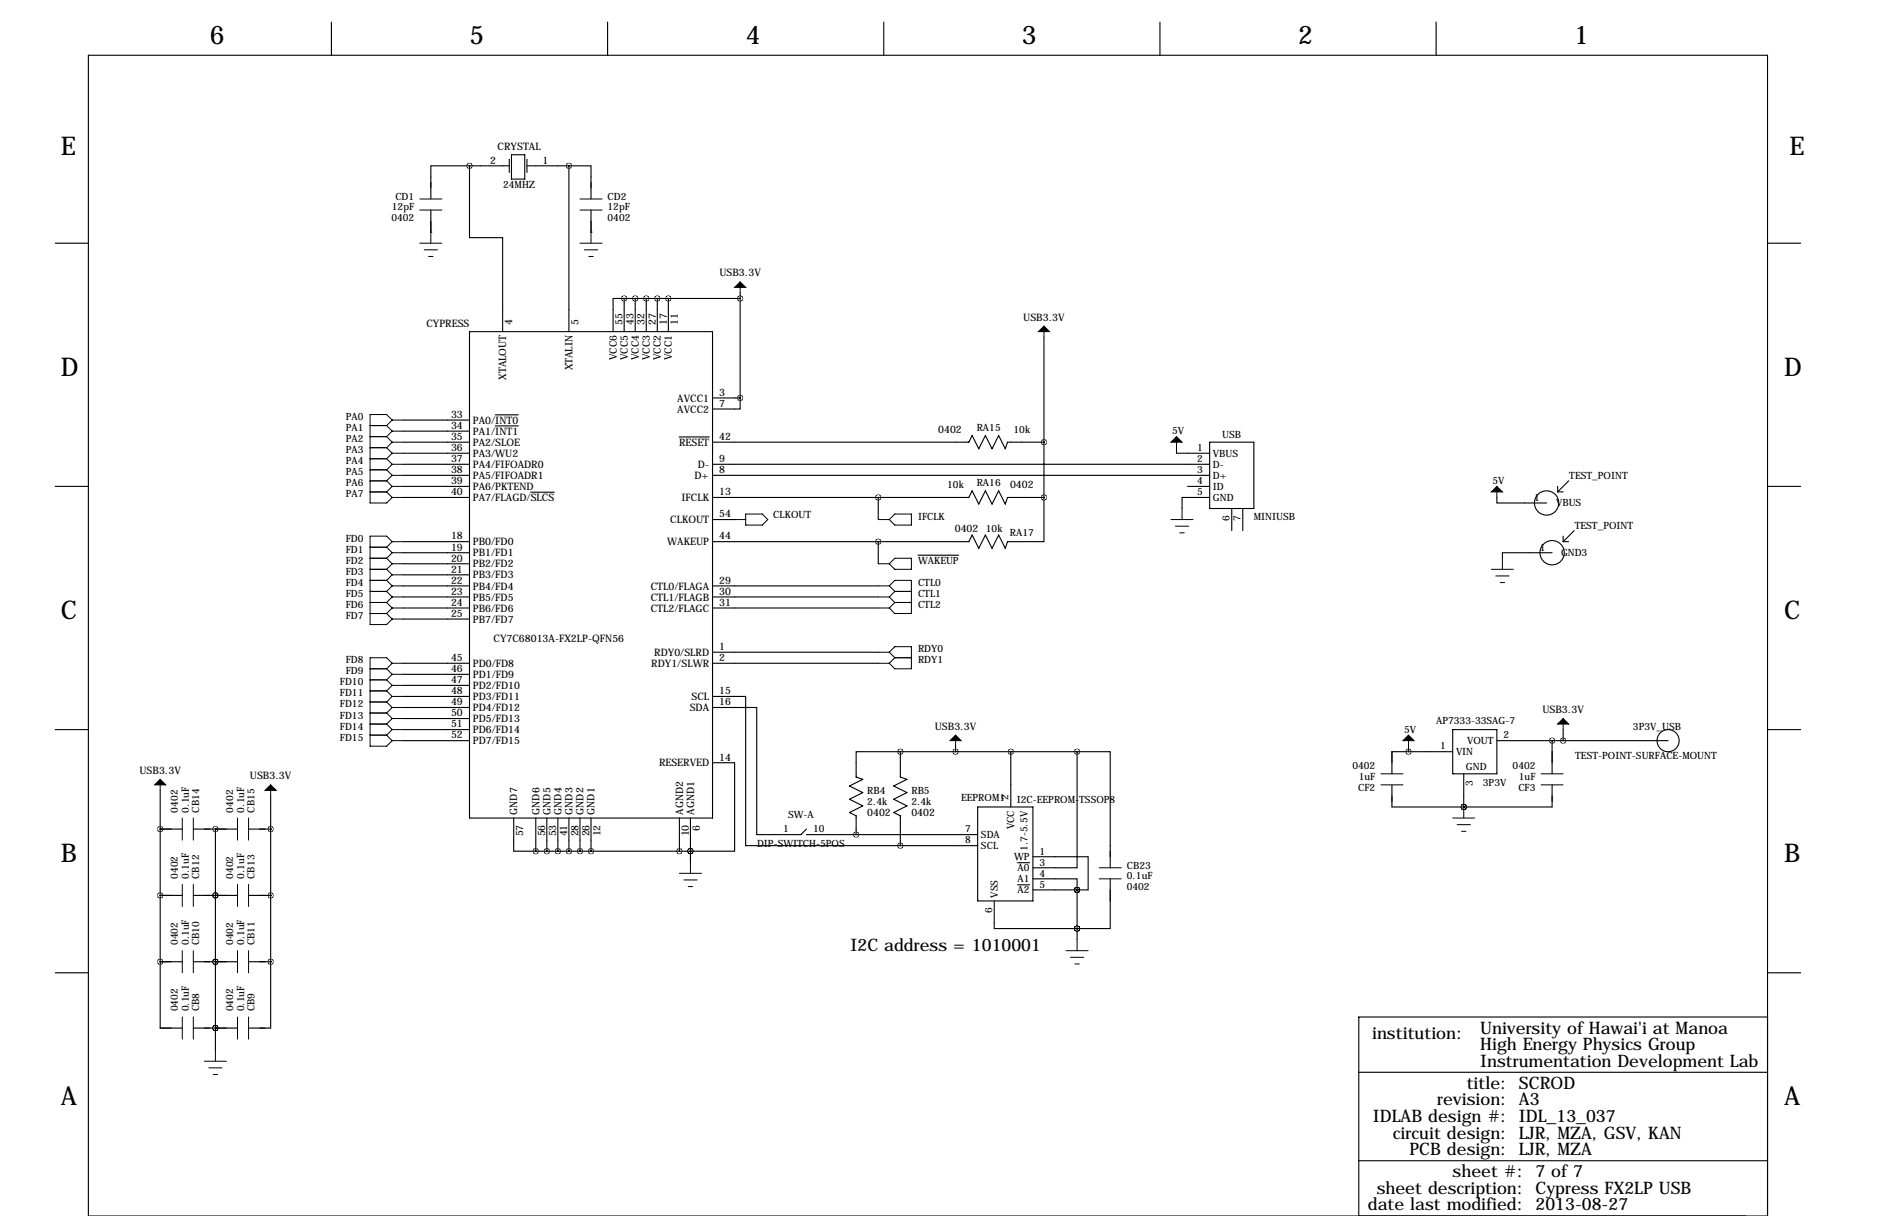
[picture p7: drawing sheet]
<svg xmlns="http://www.w3.org/2000/svg" width="432mm" height="279mm" viewBox="0 0 432 279" stroke-linecap="round" stroke-linejoin="round" font-family="sans-serif">
<g fill="none" stroke="#000" stroke-width=".25">
<path d="M20.3 12.7h386.1v266.7h-386.1zM76.2 5.1v7.6M139.7 5.1v7.6M203.2 5.1v7.6M266.7 5.1v7.6M330.2 5.1v7.6M107.9 38.1h-8.8v7.6M107.9 38.1v16.5h7.7v21.6M107.9 38.1h9.2M117.1 36.6v3M117.6 35.6h3v5.5h-3zM121.2 36.6v3"/>
<path d="M121.2 38.1h9.6M130.8 38.1h5.1v7.6M130.8 38.1v38.1M12.7 55.9h7.6M99.1 53.3h.1M99.1 48.3v5M135.9 53.3h.1M135.9 48.3v5M406.4 55.9h7.6M107.9 76.2h55.9v111.8h-55.9zM143.5 68.6h-2.5v7.6M143.5 68.6v7.6"/>
<path d="M143.5 68.6h26.7M146 68.6v7.6M148.6 68.6v7.6M151.1 68.6v7.6M153.7 68.6v7.6M170.2 67.3v24.1M240 77.5v36.8M92.7 96.5h15.2M92.7 99.1h15.2M113.9 95.3h5.3M113.9 97.9h5.3M163.8 91.4h6.4"/>
<path d="M170.2 91.4v2.6h-6.4M12.7 111.8h7.6M92.7 111.8h15.2M92.7 101.6h15.2M92.7 109.2h15.2M92.7 114.3h15.2M92.7 104.1h15.2M92.7 106.7h15.2M122 113.1h5.5M156.1 100.4h7M163.8 101.6h59l.7-1.5 1.5 3 1.6-3 1.5 3 1.5-3 1.5 3 .5-1.5h8.4M163.8 109.2h114.3"/>
<path d="M163.8 114.3h59l.7-1.5 1.5 3 1.6-3 1.5 3 1.5-3 1.5 3 .5-1.5h8.4M163.8 106.7h114.3M163.8 119.4h5.1M168.9 119.4h.1M201.9 114.3v5.1M240 114.3v10.2h-8.4l-.5 1.5-1.5-3.1-1.5 3.1-1.5-3.1-1.6 3.1-1.5-3.1-.7 1.6h-59M270.5 102.9v1.2h7.6M273 111.8h5.1M278.1 114.3h-6.3v2.5M278.1 101.6h10.2v15.2h-10.2zM283.2 116.8v5.1M285.8 116.8v5.1"/>
<path d="M344.2 114.3v1.3h11.4M358.1 111.8v1.2M358.1 113h1.3M360.7 110.5l-2.6 2.5M406.4 111.8h7.6M92.7 124.5h15.2M92.7 134.6h15.2M92.7 137.2h15.2M92.7 139.7h15.2M92.7 127h15.2M92.7 129.5h15.2M92.7 132.1h15.2"/>
<path d="M163.8 134.6h38.1M163.8 137.2h38.1M163.8 139.7h38.1M201.9 124.5v5M211.1 127.6h9.3M356.9 127h-11.5v1.3M359.4 124.5h1.3M359.4 123.2v1.3M361.9 121.9l-2.5 2.6M92.7 152.4h15.2M92.7 142.2h15.2M92.7 154.9h15.2"/>
<path d="M92.7 157.5h15.2M163.8 149.9h38.1M163.8 152.4h38.1M12.7 167.6h7.6M92.7 167.6h15.2M92.7 170.2h15.2M92.7 160h15.2M92.7 162.6h15.2M92.7 165.1h15.2M163.8 160h7.6v34.3h35.6M163.8 175.3h5.1v20.3h-10.2M163.8 162.6h10.2v29.2h10.1l1.3-1.3"/>
<path d="M207 172.7h-10.2v5.9l1.6 .5-3.1 1.5 3.1 1.5-3.1 1.5 3.1 1.6-3.1 1.5 1.5 .8v4.3M207 172.7h40.6M207 172.7v5.9l1.5 .5-3 1.5 3 1.5-3 1.5 3 1.6-3 1.5 1.5 .8v6.8M219.7 171.4v1.3M232.4 172.7v12.7M247.6 172.7h7.7v26.7M247.6 172.7v26.7h-10.1M323.8 171.4v1.3M334 167.6h10.2v10.2h-10.2zM334 172.7h-14v5.1M336.5 177.8v7.6M344.2 170.2h39.3"/>
<path d="M356.9 170.2v7.6M359.4 167.6v2.6M406.4 167.6h7.6M36.8 190.5h.1M36.8 190.5h5.1M36.8 181.6v54.6h5.1M44.4 190.5h10.2M49.5 190.5h.1M49.5 190.5v50.8M57.1 190.5h5.1M62.2 190.5h.1M62.2 182.9v53.3h-5.1"/>
<path d="M118.1 188v7.6h5.1M123.2 188v7.6M123.2 195.6h35.5M125.7 188v7.6M128.3 188v7.6M130.8 188v7.6M133.3 188v7.6M135.9 188v7.6M156.2 188v7.6M158.7 195.6h.1M158.7 188v10.1M185.4 191.8h39.4"/>
<path d="M207 194.3h17.8M224.8 185.4h12.7v21.6h-12.7zM234 198.2h2.7M237.5 196.8h12.7v7.7h-2.6M320 180.3v5.1h36.9v-5.1M336.5 185.4h.1M36.8 205.7h.1M36.8 205.7h5.1M44.4 205.7h10.2M49.5 205.7h.1M57.1 205.7h5.1M62.2 205.7h.1"/>
<path d="M228.6 207v6.4h19M234 203.3h2.7M237.5 201.9h10.1v2.6M237.5 204.5h10.1M247.6 204.5h.1M247.6 213.4h.1M247.6 204.5v11.4M255.3 201.9v11.5h-7.7M12.7 223.5h7.6M36.8 221h.1M36.8 221h5.1M44.4 221h10.2"/>
<path d="M44.4 236.2h10.2M49.5 221h.1M49.5 236.2h.1M57.1 221h5.1M62.2 221h.1M406.4 223.5h7.6M406.4 233.7h-94v45.7M312.4 246.4h94M312.4 266.7h94"/>
<circle cx="355.6" cy="115.6" r="2.79"/>
<circle cx="356.9" cy="127" r="2.79"/>
<circle cx="383.5" cy="170.2" r="2.54"/>
</g>
<g fill="none" stroke="#000" stroke-width=".23">
<path d="M96.5 45.7h5.1M96.5 48.3h5.1M96.5 55.9h5.1M97.5 57.4h3.1M98.6 58.9h1M99.1 53.3v2.6M133.3 45.7h5.1M133.3 48.3h5.1M133.3 55.9h5.1M134.4 57.4h3M135.4 58.9h1M135.9 53.3v2.6"/>
<path d="M170.2 66v1.3M240 76.2v1.3M85.1 97.8h3.8M88.9 97.8l1.3 1.3M90.2 96.5h2.5M90.2 96.5l-1.3 1.3M90.2 96.5l-1.3-1.3h-3.8v20.4h3.8l1.3-1.3M90.2 99.1h2.5M90.2 99.1l-1.3 1.2M85.1 100.3h3.8M85.1 102.9h3.8M85.1 105.4h3.8"/>
<path d="M85.1 107.9h3.8M85.1 110.5h3.8M85.1 113h3.8M88.9 100.3l1.3 1.3M88.9 102.9l1.3 1.2M88.9 105.4l1.3 1.3M88.9 107.9l1.3 1.3M88.9 110.5l1.3 1.3M88.9 113l1.3 1.3M90.2 101.6h2.5M90.2 101.6l-1.3 1.3M90.2 104.1h2.5"/>
<path d="M90.2 104.1l-1.3 1.3M90.2 106.7h2.5M90.2 106.7l-1.3 1.2M90.2 109.2h2.5M90.2 109.2l-1.3 1.3M90.2 111.8h2.5M90.2 111.8l-1.3 1.2M90.2 114.3h2.5M168.9 119.4h2.5M171.4 118.1h3.9l1.2 1.3-1.2 1.3h-3.9zM201.9 119.4h2.6M204.5 119.4l1.2-1.3h3.8v2.6h-3.8z"/>
<path d="M269.2 119.4h5.1M270.5 101.6v1.3M271.8 116.8v2.6M344.2 113v1.3M85.1 125.7h3.8M85.1 128.3h3.8M85.1 130.8h3.8M85.1 133.3h3.8M85.1 135.9h3.8M85.1 138.4h3.8M88.9 125.7l1.3 1.3M88.9 128.3l1.3 1.2"/>
<path d="M88.9 130.8l1.3 1.3M88.9 133.3l1.3 1.3M88.9 135.9l1.3 1.3M88.9 138.4l1.3 1.3M90.2 124.5l-1.3-1.3h-3.8v20.3h3.8l1.3-1.3M90.2 124.5h2.5M90.2 124.5l-1.3 1.2M90.2 127h2.5M90.2 127l-1.3 1.3M90.2 129.5h2.5M90.2 129.5l-1.3 1.3M90.2 132.1h2.5"/>
<path d="M90.2 132.1l-1.3 1.2M90.2 134.6h2.5M90.2 134.6l-1.3 1.3M90.2 137.2h2.5M90.2 137.2l-1.3 1.2M90.2 139.7h2.5M90.2 139.7l-1.3 1.3M201.9 129.5h2.6M201.9 134.6h2.6M201.9 137.2h2.6M201.9 139.7h2.6M204.5 129.5l1.2-1.2h3.8v2.5h-3.8z"/>
<path d="M204.5 134.6l1.2-1.3h3.8v7.7h-3.8l-1.2-1.3M204.5 134.6l1.2 1.3M204.5 137.2l1.2 1.2M205.7 135.9h3.8M205.7 138.4h3.8M205.7 135.9l-1.2 1.3M205.7 138.4l-1.2 1.3M270.3 120.9h3M271.3 122.4h1M342.9 130.8h5.1M343.9 132.3h3.1M344.9 133.9h1"/>
<path d="M345.4 128.3v2.5M85.1 141h3.8M85.1 153.7h3.8M85.1 156.2h3.8M85.1 158.8h3.8M88.9 141l1.3 1.2M88.9 153.7l1.3 1.2M88.9 156.2l1.3 1.3M88.9 158.8l1.3 1.2M90.2 152.4l-1.3-1.3h-3.8v20.3h3.8l1.3-1.2M90.2 142.2h2.5M90.2 152.4h2.5"/>
<path d="M90.2 152.4l-1.3 1.3M90.2 154.9h2.5M90.2 154.9l-1.3 1.3M90.2 157.5h2.5M90.2 157.5l-1.3 1.3M201.9 152.4h2.6M201.9 149.9h2.6M204.5 149.9l1.2-1.3h3.8v5.1h-3.8l-1.2-1.3M204.5 149.9l1.2 1.2M205.7 151.1h3.8M205.7 151.1l-1.2 1.3M85.1 161.3h3.8"/>
<path d="M85.1 163.8h3.8M85.1 166.4h3.8M85.1 168.9h3.8M88.9 161.3l1.3 1.3M88.9 163.8l1.3 1.3M88.9 166.4l1.3 1.2M88.9 168.9l1.3 1.3M90.2 160h2.5M90.2 160l-1.3 1.3M90.2 162.6h2.5M90.2 162.6l-1.3 1.2M90.2 165.1h2.5"/>
<path d="M90.2 165.1l-1.3 1.3M90.2 167.6h2.5M90.2 167.6l-1.3 1.3M90.2 170.2h2.5M219.7 170.2v1.2M317.5 177.8h5.1M323.8 170.2v1.2M354.3 177.8h5.1M359.4 166.4v1.2M36.8 180.3v1.3M41.9 188v5M44.4 188v5"/>
<path d="M54.6 188v5M57.1 188v5M62.2 181.6v1.3M158.7 198.1v2.6M252.7 199.4h5.1M317.5 180.3h5.1M334 188h5.1M335 189.5h3.1M336 191h1.1M336.5 185.4v2.6M354.3 180.3h5.1M41.9 203.2v5.1"/>
<path d="M41.9 218.4v5.1M44.4 203.2v5.1M44.4 218.4v5.1M54.6 203.2v5.1M54.6 218.4v5.1M57.1 203.2v5.1M57.1 218.4v5.1M156.2 200.7h5.1M157.2 202.2h3.1M158.2 203.7h1.1M245.1 218.4h5.1M246.1 220h3.1"/>
<path d="M247.6 215.9v2.5M252.7 201.9h5.1M41.9 233.7v5.1M44.4 233.7v5.1M54.6 233.7v5.1M57.1 233.7v5.1M247.1 221.5h1.1M47 243.8h5.1M48 245.4h3.1M49 246.9h1M49.5 241.3v2.5"/>
</g>
<path d="M170.2 64.8l1.2 1.2h-2.5zM238.8 76.2l1.2-1.3 1.3 1.3zM270.5 100.3l1.3 1.3h-2.6zM344.2 111.8l1.2 1.2h-2.5zM36.8 179.1l1.3 1.2h-2.5zM219.7 168.9l1.3 1.3h-2.6zM323.8 168.9l1.3 1.3h-2.5zM359.4 165.1l1.3 1.3h-2.6zM61 181.6l1.2-1.3 1.3 1.3z" fill="#000" stroke="#000" stroke-width=".23"/>
<path d="M153.6 68.6a.05 .05 0 0 0 .1 0 .05 .05 0 0 0-.1 0zM151.1 68.6a.05 .05 0 0 0 .1 0 .05 .05 0 0 0-.1 0zM148.5 68.6a.05 .05 0 0 0 .1 0 .05 .05 0 0 0-.1 0zM146 68.6a.05 .05 0 0 0 .1 0 .05 .05 0 0 0-.1 0zM143.5 68.6a.05 .05 0 0 0 .1 0 .05 .05 0 0 0-.1 0zM240 114.3a.05 .05 0 0 0 .1 0 .05 .05 0 0 0-.1 0zM201.9 114.3a.05 .05 0 0 0 .1 0 .05 .05 0 0 0-.1 0zM201.9 124.5a.05 .05 0 0 0 .1 0 .05 .05 0 0 0-.1 0zM247.6 204.5a.05 .05 0 0 0 .1 0 .05 .05 0 0 0-.1 0zM207 172.7a.05 .05 0 0 0 .1 0 .05 .05 0 0 0-.1 0zM207 194.3a.05 .05 0 0 0 .1 0 .05 .05 0 0 0-.1 0zM196.8 191.8a.05 .05 0 0 0 .1 0 .05 .05 0 0 0-.1 0zM49.5 221a.05 .05 0 0 0 .1 0 .05 .05 0 0 0-.1 0zM49.5 205.7a.05 .05 0 0 0 .1 0 .05 .05 0 0 0-.1 0zM36.8 205.7a.05 .05 0 0 0 .1 0 .05 .05 0 0 0-.1 0zM36.8 221a.05 .05 0 0 0 .1 0 .05 .05 0 0 0-.1 0zM49.5 236.2a.05 .05 0 0 0 .1 0 .05 .05 0 0 0-.1 0zM49.5 236.2a.05 .05 0 0 0 .1 0 .05 .05 0 0 0-.1 0zM49.5 221a.05 .05 0 0 0 .1 0 .05 .05 0 0 0-.1 0zM49.5 205.7a.05 .05 0 0 0 .1 0 .05 .05 0 0 0-.1 0zM49.5 190.5a.05 .05 0 0 0 .1 0 .05 .05 0 0 0-.1 0zM62.2 221a.05 .05 0 0 0 .1 0 .05 .05 0 0 0-.1 0zM62.2 205.7a.05 .05 0 0 0 .1 0 .05 .05 0 0 0-.1 0zM170.1 91.4a.05 .05 0 0 0 .1 0 .05 .05 0 0 0-.1 0zM125.7 195.6a.05 .05 0 0 0 .1 0 .05 .05 0 0 0-.1 0zM128.2 195.6a.05 .05 0 0 0 .1 0 .05 .05 0 0 0-.1 0zM130.8 195.6a.05 .05 0 0 0 .1 0 .05 .05 0 0 0-.1 0zM133.3 195.6a.05 .05 0 0 0 .1 0 .05 .05 0 0 0-.1 0zM135.8 195.6a.05 .05 0 0 0 .1 0 .05 .05 0 0 0-.1 0zM156.2 195.6a.05 .05 0 0 0 .1 0 .05 .05 0 0 0-.1 0zM158.7 195.6a.05 .05 0 0 0 .1 0 .05 .05 0 0 0-.1 0zM158.7 195.6a.05 .05 0 0 0 .1 0 .05 .05 0 0 0-.1 0zM336.5 185.4a.05 .05 0 0 0 .1 0 .05 .05 0 0 0-.1 0zM336.5 185.4a.05 .05 0 0 0 .1 0 .05 .05 0 0 0-.1 0zM356.8 170.2a.05 .05 0 0 0 .1 0 .05 .05 0 0 0-.1 0zM240 101.6a.05 .05 0 0 0 .1 0 .05 .05 0 0 0-.1 0zM107.9 38.1a.05 .05 0 0 0 .1 0 .05 .05 0 0 0-.1 0zM130.8 38.1a.05 .05 0 0 0 .1 0 .05 .05 0 0 0-.1 0zM123.1 195.6a.05 .05 0 0 0 .1 0 .05 .05 0 0 0-.1 0zM247.6 172.7a.05 .05 0 0 0 .1 0 .05 .05 0 0 0-.1 0zM232.4 172.7a.05 .05 0 0 0 .1 0 .05 .05 0 0 0-.1 0zM247.6 204.5a.05 .05 0 0 0 .1 0 .05 .05 0 0 0-.1 0zM247.6 213.4a.05 .05 0 0 0 .1 0 .05 .05 0 0 0-.1 0zM247.6 213.4a.05 .05 0 0 0 .1 0 .05 .05 0 0 0-.1 0zM36.8 190.5a.05 .05 0 0 0 .1 0 .05 .05 0 0 0-.1 0zM62.2 190.5a.05 .05 0 0 0 .1 0 .05 .05 0 0 0-.1 0zM170.1 68.6a.05 .05 0 0 0 .1 0 .05 .05 0 0 0-.1 0zM323.8 172.7a.05 .05 0 0 0 .1 0 .05 .05 0 0 0-.1 0zM359.4 170.2a.05 .05 0 0 0 .1 0 .05 .05 0 0 0-.1 0zM219.7 172.7a.05 .05 0 0 0 .1 0 .05 .05 0 0 0-.1 0z" fill="#000" stroke="#000" stroke-width="1.3"/>
<g font-size="5.9">
<text x="48.3" y="10.2">6</text>
<text x="107.9" y="10.2">5</text>
<text x="171.4" y="10.2">4</text>
<text x="234.9" y="10.2">3</text>
<text x="298.4" y="10.2">2</text>
<text x="361.9" y="10.2">1</text>
<text x="14" y="35.6">E</text>
<text x="411.5" y="35.6">E</text>
<text x="14" y="86.4">D</text>
<text x="410.2" y="86.4">D</text>
<text x="14" y="142.2">C</text>
<text x="410.2" y="142.2">C</text>
<text x="14" y="198.1">B</text>
<text x="410.2" y="198.1">B</text>
<text x="14" y="254">A</text>
<text x="410.2" y="254">A</text>
</g>
<g font-size="4">
<text x="195.6" y="218.4">I2C address = 1010001</text>
<text x="315.5" y="238.8">institution:</text>
<text x="340.4" y="237.5">University of Hawai'i at Manoa</text>
<text x="340.4" y="245.1">Instrumentation Development Lab</text>
<text x="340.4" y="241.3">High Energy Physics Group</text>
<text x="337.2" y="250.2">title: SCROD</text>
<text x="315.7" y="257.8">IDLAB design #: IDL_13_037</text>
<text x="330.4" y="254">revision: A3</text>
<text x="320.2" y="261.6">circuit design: LJR, MZA, GSV, KAN</text>
<text x="324.1" y="265.4">PCB design: LJR, MZA</text>
<text x="316.5" y="274.3">sheet description: Cypress FX2LP USB</text>
<text x="334" y="270.5">sheet #: 7 of 7</text>
<text x="314.5" y="278.1">date last modified: 2013-08-27</text>
</g>
<g font-size="2.4">
<text x="114.4" y="34.5">CRYSTAL</text>
<text x="112.7" y="37.6">2</text>
<text x="124.7" y="37.6">1</text>
<text x="165.4" y="63.5">USB3.3V</text>
<text x="98" y="75.2">CYPRESS</text>
<text x="117.7" y="74.7" transform="rotate(-90 117.7 74.7)">4</text>
<text x="133" y="74.7" transform="rotate(-90 133 74.7)">5</text>
<text x="143.1" y="74.7" transform="rotate(-90 143.1 74.7)">55</text>
<text x="145.7" y="74.7" transform="rotate(-90 145.7 74.7)">43</text>
<text x="148.2" y="74.7" transform="rotate(-90 148.2 74.7)">32</text>
<text x="150.8" y="74.7" transform="rotate(-90 150.8 74.7)">27</text>
<text x="153.3" y="74.7" transform="rotate(-90 153.3 74.7)">17</text>
<text x="155.8" y="74.7" transform="rotate(-90 155.8 74.7)">11</text>
<text x="235.3" y="73.7">USB3.3V</text>
<text x="141.8" y="82.8" transform="rotate(-90 141.8 82.8)">VCC6</text>
<text x="144.3" y="82.8" transform="rotate(-90 144.3 82.8)">VCC5</text>
<text x="146.9" y="82.8" transform="rotate(-90 146.9 82.8)">VCC4</text>
<text x="149.4" y="82.8" transform="rotate(-90 149.4 82.8)">VCC3</text>
<text x="152" y="82.8" transform="rotate(-90 152 82.8)">VCC2</text>
<text x="154.5" y="82.8" transform="rotate(-90 154.5 82.8)">VCC1</text>
<text x="116.4" y="87.3" transform="rotate(-90 116.4 87.3)">XTALOUT</text>
<text x="131.6" y="85.1" transform="rotate(-90 131.6 85.1)">XTALIN</text>
<text x="155.7" y="92.3">AVCC1</text>
<text x="155.7" y="94.8">AVCC2</text>
<text x="165.4" y="90.9">3</text>
<text x="165.4" y="93.5">7</text>
<text x="103.7" y="96">33</text>
<text x="103.7" y="98.6">34</text>
<text x="103.7" y="101.1">35</text>
<text x="108.7" y="97.4">PA0/INT0</text>
<text x="108.7" y="99.9">PA1/INT1</text>
<text x="165.4" y="101.1">42</text>
<text x="215.7" y="99.5">0402</text>
<text x="103.7" y="103.6">36</text>
<text x="103.7" y="106.2">37</text>
<text x="108.7" y="102.4">PA2/SLOE</text>
<text x="108.7" y="105">PA3/WU2</text>
<text x="108.7" y="107.5">PA4/FIFOADR0</text>
<text x="156.1" y="102.4">RESET</text>
<text x="160.5" y="107.5">D-</text>
<text x="165.4" y="106.2">9</text>
<text x="103.7" y="108.7">38</text>
<text x="103.7" y="111.3">39</text>
<text x="103.7" y="113.8">40</text>
<text x="108.7" y="110.1">PA5/FIFOADR1</text>
<text x="108.7" y="112.6">PA6/PKTEND</text>
<text x="159.7" y="110.1">D+</text>
<text x="165.4" y="108.7">8</text>
<text x="165.4" y="113.8">13</text>
<text x="232.2" y="112.2">0402</text>
<text x="108.7" y="115.1">PA7/FLAGD/SLCS</text>
<text x="156.7" y="115.1">IFCLK</text>
<text x="165.4" y="118.9">54</text>
<text x="103.7" y="124">18</text>
<text x="108.7" y="125.3">PB0/FD0</text>
<text x="153.4" y="125.3">WAKEUP</text>
<text x="154.1" y="120.2">CLKOUT</text>
<text x="165.4" y="124">44</text>
<text x="219.5" y="122.3">0402</text>
<text x="103.7" y="126.5">19</text>
<text x="103.7" y="129">20</text>
<text x="103.7" y="131.6">21</text>
<text x="108.7" y="127.8">PB1/FD1</text>
<text x="108.7" y="130.4">PB2/FD2</text>
<text x="103.7" y="134.1">22</text>
<text x="103.7" y="136.7">23</text>
<text x="108.7" y="132.9">PB3/FD3</text>
<text x="108.7" y="135.5">PB4/FD4</text>
<text x="108.7" y="138">PB5/FD5</text>
<text x="149.6" y="135.5">CTL0/FLAGA</text>
<text x="149.6" y="138">CTL1/FLAGB</text>
<text x="165.4" y="134.1">29</text>
<text x="165.4" y="136.7">30</text>
<text x="103.7" y="139.2">24</text>
<text x="103.7" y="141.7">25</text>
<text x="108.7" y="140.5">PB6/FD6</text>
<text x="108.7" y="143.1">PB7/FD7</text>
<text x="149.6" y="140.5">CTL2/FLAGC</text>
<text x="165.4" y="139.2">31</text>
<text x="113.5" y="147.5">CY7C68013A-FX2LP-QFN56</text>
<text x="165.4" y="149.4">1</text>
<text x="103.7" y="151.9">45</text>
<text x="103.7" y="154.4">46</text>
<text x="108.7" y="153.2">PD0/FD8</text>
<text x="108.7" y="155.8">PD1/FD9</text>
<text x="149.8" y="153.2">RDY1/SLWR</text>
<text x="150.4" y="150.7">RDY0/SLRD</text>
<text x="165.4" y="151.9">2</text>
<text x="103.7" y="157">47</text>
<text x="103.7" y="159.5">48</text>
<text x="108.7" y="158.3">PD2/FD10</text>
<text x="108.7" y="160.9">PD3/FD11</text>
<text x="159" y="160.9">SCL</text>
<text x="165.4" y="159.5">15</text>
<text x="103.7" y="162.1">49</text>
<text x="103.7" y="164.6">50</text>
<text x="103.7" y="167.1">51</text>
<text x="108.7" y="163.4">PD4/FD12</text>
<text x="108.7" y="165.9">PD5/FD13</text>
<text x="158.6" y="163.4">SDA</text>
<text x="165.4" y="162.1">16</text>
<text x="215" y="167.6">USB3.3V</text>
<text x="354.7" y="163.8">USB3.3V</text>
<text x="103.7" y="169.7">52</text>
<text x="108.7" y="168.5">PD6/FD14</text>
<text x="108.7" y="171">PD7/FD15</text>
<text x="32.1" y="177.8">USB3.3V</text>
<text x="57.5" y="179.1">USB3.3V</text>
<text x="151.5" y="176.1">RESERVED</text>
<text x="165.4" y="174.8">14</text>
<text x="118.9" y="187.2" transform="rotate(-90 118.9 187.2)">GND7</text>
<text x="124" y="187.2" transform="rotate(-90 124 187.2)">GND6</text>
<text x="126.6" y="187.2" transform="rotate(-90 126.6 187.2)">GND5</text>
<text x="129.1" y="187.2" transform="rotate(-90 129.1 187.2)">GND4</text>
<text x="131.6" y="187.2" transform="rotate(-90 131.6 187.2)">GND3</text>
<text x="134.2" y="187.2" transform="rotate(-90 134.2 187.2)">GND2</text>
<text x="136.7" y="187.2" transform="rotate(-90 136.7 187.2)">GND1</text>
<text x="157" y="187.2" transform="rotate(-90 157 187.2)">AGND2</text>
<text x="159.6" y="187.2" transform="rotate(-90 159.6 187.2)">AGND1</text>
<text x="160.9" y="190.8" transform="rotate(-90 160.9 190.8)">6</text>
<text x="199.4" y="187.6">0402</text>
<text x="209.5" y="187.6">0402</text>
<text x="120.3" y="192.2" transform="rotate(-90 120.3 192.2)">57</text>
<text x="125.4" y="192.2" transform="rotate(-90 125.4 192.2)">56</text>
<text x="127.9" y="192.2" transform="rotate(-90 127.9 192.2)">53</text>
<text x="130.4" y="192.2" transform="rotate(-90 130.4 192.2)">41</text>
<text x="133" y="192.2" transform="rotate(-90 133 192.2)">28</text>
<text x="135.5" y="192.2" transform="rotate(-90 135.5 192.2)">26</text>
<text x="138.1" y="192.2" transform="rotate(-90 138.1 192.2)">12</text>
<text x="158.4" y="192.2" transform="rotate(-90 158.4 192.2)">10</text>
</g>
<g font-size="2.3">
<text x="90.9" y="46">CD1</text>
<text x="115.7" y="43.3">24MHZ</text>
<text x="139.7" y="46">CD2</text>
<text x="90" y="50.9">0402</text>
<text x="90.1" y="48.3">12pF</text>
<text x="139.7" y="48.3">12pF</text>
<text x="139.7" y="50.9">0402</text>
<text x="79.5" y="96.5">PA0</text>
<text x="79.5" y="99.1">PA1</text>
<text x="79.5" y="101.6">PA2</text>
<text x="224.6" y="99.1">RA15</text>
<text x="233" y="99.4">10k</text>
<text x="269.5" y="99.8">5V</text>
<text x="281" y="100.6">USB</text>
<text x="79.5" y="104.1">PA3</text>
<text x="79.5" y="106.7">PA4</text>
<text x="275.3" y="103.6">1</text>
<text x="275.3" y="106.2">2</text>
<text x="278.9" y="104.9">VBUS</text>
<text x="278.9" y="107.5">D-</text>
<text x="79.5" y="109.2">PA5</text>
<text x="79.5" y="111.8">PA6</text>
<text x="217.8" y="112.1">10k</text>
<text x="224.6" y="111.8">RA16</text>
<text x="275.3" y="108.7">3</text>
<text x="275.3" y="113.8">5</text>
<text x="275.3" y="111.3">4</text>
<text x="278.9" y="110">D+</text>
<text x="278.9" y="112.6">ID</text>
<text x="343.2" y="111.3">5V</text>
<text x="360.8" y="110.1">TEST_POINT</text>
<text x="79.5" y="114.3">PA7</text>
<text x="177.8" y="119.1">CLKOUT</text>
<text x="211.1" y="119.4">IFCLK</text>
<text x="278.9" y="115.1">GND</text>
<text x="282.7" y="119.7" transform="rotate(-90 282.7 119.7)">6</text>
<text x="285.2" y="119.7" transform="rotate(-90 285.2 119.7)">7</text>
<text x="288.3" y="119.5">MINIUSB</text>
<text x="352.8" y="115.1">1</text>
<text x="357.8" y="116.3">VBUS</text>
<text x="79.5" y="124.5">FD0</text>
<text x="226.7" y="122.3">10k</text>
<text x="232.2" y="123.2">RA17</text>
<text x="362.1" y="121.5">TEST_POINT</text>
<text x="79.5" y="127">FD1</text>
<text x="79.5" y="129.5">FD2</text>
<text x="211.1" y="129.5">WAKEUP</text>
<text x="354" y="126.5">1</text>
<text x="358.9" y="127.8">GND3</text>
<text x="79.5" y="132.1">FD3</text>
<text x="79.5" y="134.6">FD4</text>
<text x="79.5" y="137.2">FD5</text>
<text x="211.1" y="134.6">CTL0</text>
<text x="211.1" y="137.2">CTL1</text>
<text x="79.5" y="139.7">FD6</text>
<text x="79.5" y="142.2">FD7</text>
<text x="211.1" y="139.7">CTL2</text>
<text x="211.1" y="149.9">RDY0</text>
<text x="79.5" y="152.4">FD8</text>
<text x="79.5" y="154.9">FD9</text>
<text x="211.1" y="152.4">RDY1</text>
<text x="78.2" y="157.5">FD10</text>
<text x="78.2" y="160">FD11</text>
<text x="78.2" y="162.6">FD12</text>
<text x="78.2" y="165.1">FD13</text>
<text x="78.2" y="167.6">FD14</text>
<text x="330.2" y="166.5">AP7333-33SAG-7</text>
<text x="375.5" y="167.6">3P3V_USB</text>
<text x="78.2" y="170.2">FD15</text>
<text x="322.8" y="168.4">5V</text>
<text x="331.2" y="172.2">1</text>
<text x="334.8" y="173.5">VIN</text>
<text x="337.3" y="171">VOUT</text>
<text x="345.7" y="169.7">2</text>
<text x="311" y="176.8">0402</text>
<text x="312.4" y="179.3">1uF</text>
<text x="337.1" y="176.8">GND</text>
<text x="347.8" y="176.8">0402</text>
<text x="349.2" y="179.3">1uF</text>
<text x="362.2" y="174.3">TEST-POINT-SURFACE-MOUNT</text>
<text x="199.4" y="182.4">RB4</text>
<text x="199.4" y="185">2.4k</text>
<text x="209.5" y="182.4">RB5</text>
<text x="209.5" y="185">2.4k</text>
<text x="221" y="184.1">EEPROM1</text>
<text x="231.9" y="183.9" transform="rotate(-90 231.9 183.9)">2</text>
<text x="233.8" y="184.5">I2C-EEPROM-TSSOP8</text>
<text x="312.3" y="181.7">CF2</text>
<text x="338.7" y="180.6" transform="rotate(-90 338.7 180.6)">3</text>
<text x="341" y="180.6">3P3V</text>
<text x="349.1" y="181.7">CF3</text>
<text x="40.9" y="186.7" transform="rotate(-90 40.9 186.7)">0402</text>
<text x="43.4" y="186.7" transform="rotate(-90 43.4 186.7)">0.1uF</text>
<text x="45.8" y="186.7" transform="rotate(-90 45.8 186.7)">CB14</text>
<text x="53.6" y="186.7" transform="rotate(-90 53.6 186.7)">0402</text>
<text x="56.1" y="186.7" transform="rotate(-90 56.1 186.7)">0.1uF</text>
<text x="58.5" y="186.7" transform="rotate(-90 58.5 186.7)">CB15</text>
<text x="180" y="191.3">1</text>
<text x="181.2" y="188">SW-A</text>
<text x="186.9" y="191.3">10</text>
<text x="221.9" y="191.3">7</text>
<text x="233.2" y="190.5" transform="rotate(-90 233.2 190.5)">VCC</text>
<text x="174.1" y="194.7">DIP-SWITCH-5POS</text>
<text x="221.9" y="193.8">8</text>
<text x="225.6" y="192.6">SDA</text>
<text x="225.6" y="195.1">SCL</text>
<text x="233.2" y="197.7">WP</text>
<text x="236.2" y="195.6" transform="rotate(-90 236.2 195.6)">1.7-5.5V</text>
<text x="239" y="196.3">1</text>
<text x="40.9" y="201.9" transform="rotate(-90 40.9 201.9)">0402</text>
<text x="43.4" y="201.9" transform="rotate(-90 43.4 201.9)">0.1uF</text>
<text x="45.8" y="201.9" transform="rotate(-90 45.8 201.9)">CB12</text>
<text x="53.6" y="201.9" transform="rotate(-90 53.6 201.9)">0402</text>
<text x="56.1" y="201.9" transform="rotate(-90 56.1 201.9)">0.1uF</text>
<text x="58.5" y="201.9" transform="rotate(-90 58.5 201.9)">CB13</text>
<text x="234" y="200.2">A0</text>
<text x="234" y="202.7">A1</text>
<text x="239" y="198.9">3</text>
<text x="239" y="201.4">4</text>
<text x="239" y="204">5</text>
<text x="259.1" y="199.6">CB23</text>
<text x="259.1" y="202">0.1uF</text>
<text x="228.1" y="209.9" transform="rotate(-90 228.1 209.9)">6</text>
<text x="229.4" y="206.2" transform="rotate(-90 229.4 206.2)">VSS</text>
<text x="234" y="205.3">A2</text>
<text x="259.1" y="204.6">0402</text>
<text x="40.9" y="217.2" transform="rotate(-90 40.9 217.2)">0402</text>
<text x="43.4" y="217.2" transform="rotate(-90 43.4 217.2)">0.1uF</text>
<text x="45.8" y="217.2" transform="rotate(-90 45.8 217.2)">CB10</text>
<text x="53.6" y="217.2" transform="rotate(-90 53.6 217.2)">0402</text>
<text x="56.1" y="217.2" transform="rotate(-90 56.1 217.2)">0.1uF</text>
<text x="58.5" y="217.2" transform="rotate(-90 58.5 217.2)">CB11</text>
<text x="40.9" y="232.4" transform="rotate(-90 40.9 232.4)">0402</text>
<text x="43.4" y="232.4" transform="rotate(-90 43.4 232.4)">0.1uF</text>
<text x="45.8" y="232.4" transform="rotate(-90 45.8 232.4)">CB8</text>
<text x="53.6" y="232.4" transform="rotate(-90 53.6 232.4)">0402</text>
<text x="56.1" y="232.4" transform="rotate(-90 56.1 232.4)">0.1uF</text>
<text x="58.5" y="232.4" transform="rotate(-90 58.5 232.4)">CB9</text>
</g>
</svg>
